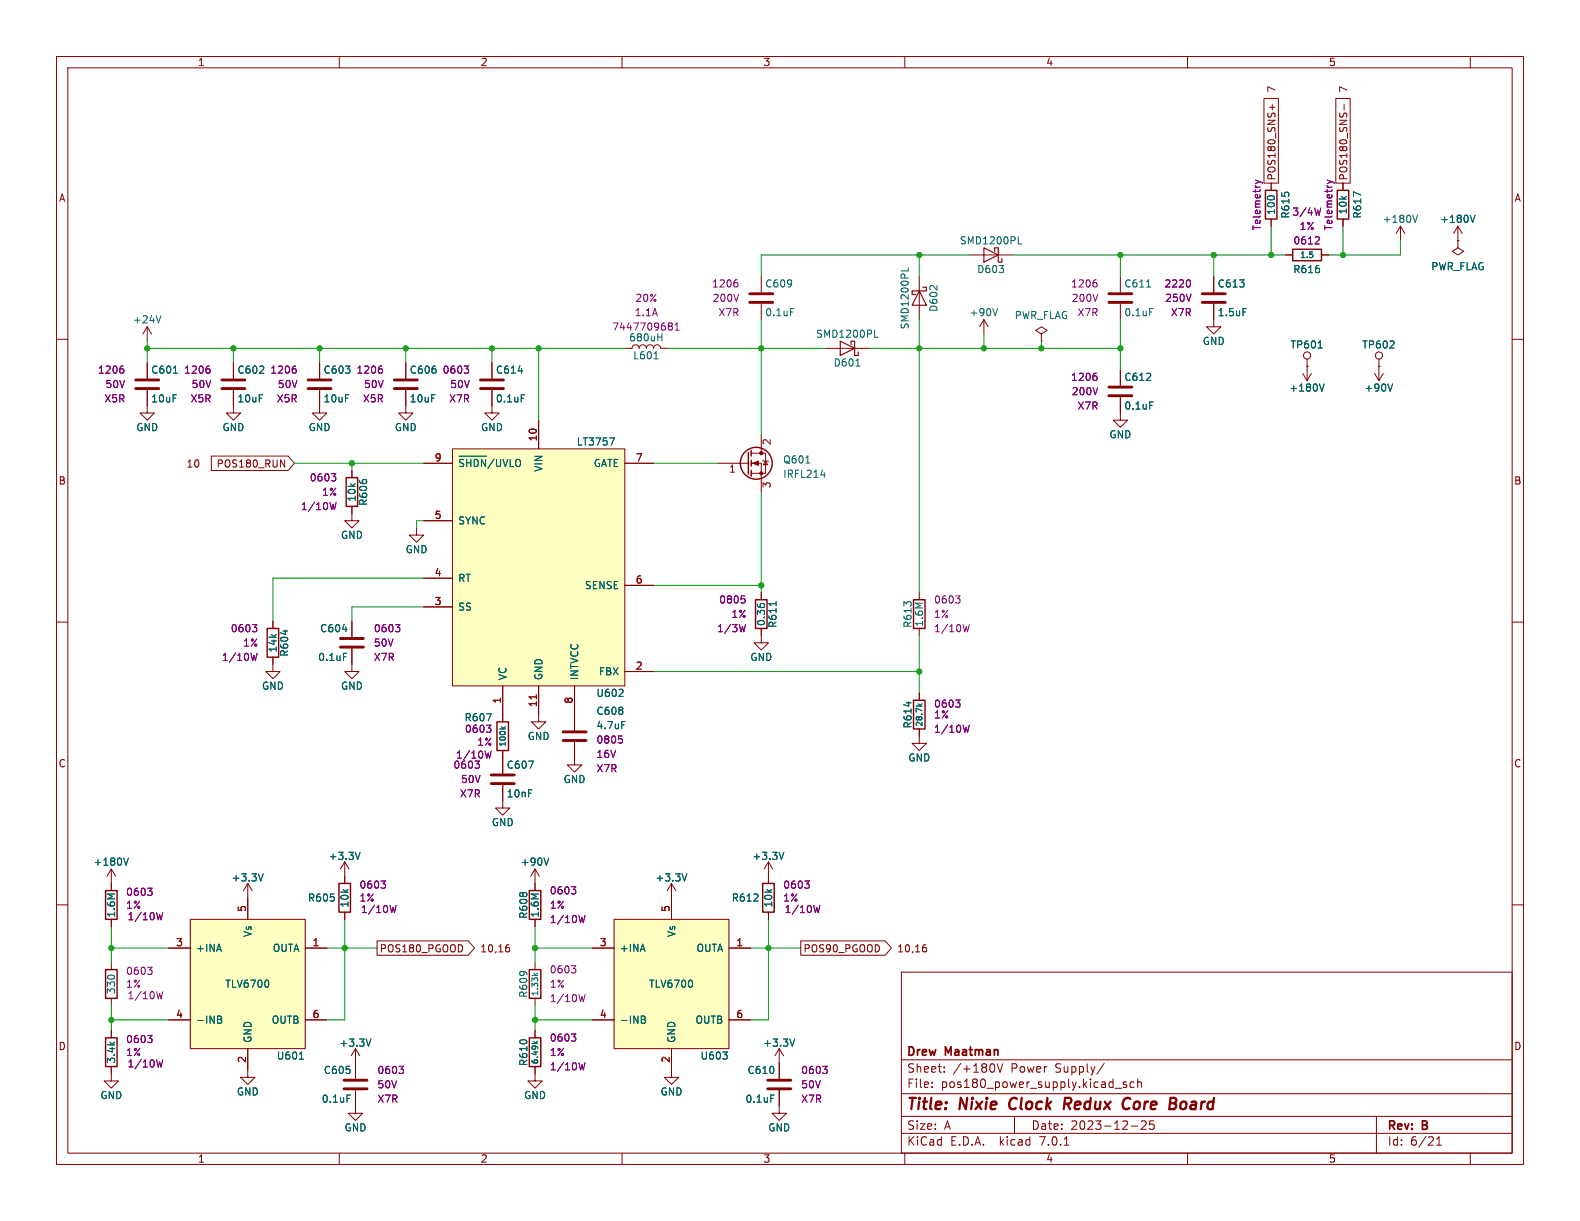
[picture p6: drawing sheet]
<svg xmlns="http://www.w3.org/2000/svg" width="279mm" height="216mm" viewBox="0 0 279 216" stroke-linecap="round" stroke-linejoin="round" font-family="sans-serif">
<g fill="none" stroke="#840000" stroke-width=".18">
<path d="M10 10h259.4v195.9h-259.4zM12 12h255.4v191.9h-255.4zM60 10v2M110 10v2M160 10v2M210 10v2M223.5 17.4h2.6v15h-2.6zM224.5 19h1M225 18.5v1M236.2 17.4h2.6v15h-2.6zM237.7 18.5v1M260 10v2"/>
<path d="M224.8 32.4v1.3M224.8 38.7v1.3M237.5 32.4v1.3M237.5 38.7v1.3M10 60h2M26 57.8v2.5M26 57.8l-.7 1.3M26 57.8l.8 1.3M134.6 48.9v2.8M134.6 53.7v2.8M162.6 48.9v7.6M171.4 45.1h7.7"/>
<path d="M174 56.5l-.8 1.3M174 56.5v2.6M174 56.5l.8 1.3M184.1 59.1l1.1-.7-1.1-.6-1 .6 1 .7v1.2M198.1 48.9v2.8M198.1 53.7v2.8M214.6 53.7v4.1h1.3l-1.3 1.3-1.2-1.3h1.2M214.6 48.9v2.8M227.3 45.1h1.3M233.7 45.1h1.2M247.6 40l-.7 1.3M247.6 40v2.5"/>
<path d="M247.6 40l.8 1.3M257.8 42.5v1.3l1 .7-1 .6-1-.6 1-.7M257.8 42.5h.1M257.8 40l-.8 1.3M257.8 40v2.5M257.8 40l.8 1.3M267.4 60h2M26 69v4h1.3l-1.3 1.3-1.2-1.3h1.2M26 64.1v2.8M41.3 69v4h1.2l-1.2 1.3-1.3-1.3h1.3M41.3 64.1v2.8M56.5 69v4h1.3l-1.3 1.3-1.3-1.3h1.3"/>
<path d="M56.5 64.1v2.8M71.8 69v4h1.2l-1.2 1.3-1.3-1.3h1.3M71.8 64.1v2.8M80 79.4h30.5v41.9h-30.5zM87 69v4h-1.3l1.3 1.3 1.3-1.3h-1.3M87 64.1v2.8M95.2 74.3v5.1M110.5 61.6h1.3a.64 .64 0 0 1 .6-.6 .64 .64 0 0 1 .6 .6 .64 .64 0 0 1 .7-.6 .64 .64 0 0 1 .6 .6 .64 .64 0 0 1 .6-.6 .64 .64 0 0 1 .7 .6 .64 .64 0 0 1 .6-.6 .64 .64 0 0 1 .6 .6h1.3M134.6 76.8v3.3M146 61.6h7.7M184.1 60.3h.1M198.1 70.2v4.1h1.3l-1.3 1.3-1.3-1.3h1.3"/>
<path d="M198.1 65.4v2.8M230.4 66l.7 1.3M231.1 64.8h.1M231.1 63.5v3.8M231.9 66l-.8 1.3M243.1 66l.7 1.3M243.8 64.8h.1M243.8 63.5v3.8M244.6 66l-.8 1.3M37.4 80.6h13.6l1.1 1.3-1.1 1.3h-13.6zM49.6 81.3l.7 1.3v-1.3M62.2 89.5v2.6h1.3l-1.3 1.2-1.2-1.2h1.2"/>
<path d="M62.2 83.2v1.3M73.7 93.3v1.3h1.2l-1.2 1.3-1.3-1.3h1.3M74.9 92.1h5.1M74.9 81.9h5.1M110.5 81.9h5.1M127 81.9h5.1M132.1 81.9h.2M132.8 81.9h1.8v5.1M132.8 80.1h1.8M134.6 80.1h.8v3.6h-2.6M134.9 81.4l.1 .1h.8l.1 .2M135.4 81.5l.4 .7h-.8z"/>
<path d="M10 110h2M48.3 116.2v2.5h1.2l-1.2 1.3-1.3-1.3h1.3M48.3 109.9v1.2M62.2 114.7v4h1.3l-1.3 1.3-1.2-1.3h1.2M62.2 109.9v2.7M74.9 107.3h5.1M74.9 102.2h5.1M110.5 118.7h5.1M110.5 103.5h5.1M134.6 111.1v2.6h1.3l-1.3 1.2-1.3-1.2h1.3M134.6 104.8v1.2M162.6 104.8v1.2"/>
<path d="M162.6 111.1v1.3M267.4 110h2M88.9 138.8v4.1h1.3l-1.3 1.2-1.3-1.2h1.3M88.9 121.3v6.3M88.9 132.7v4.1M95.2 121.3v6.3h1.3l-1.3 1.3-1.2-1.3h1.2M101.6 131.2v4.1h1.3l-1.3 1.2-1.3-1.2h1.3M101.6 121.3v7.9M162.6 128.9v2.5h-1.3l1.3 1.3 1.2-1.3h-1.2M162.6 122.6v1.2M10 160h2M19.7 153.7v3.8"/>
<path d="M19.7 153.7l-.8 1.2M19.7 153.7l.7 1.2M43.8 156.2l-.7 1.3M43.8 156.2v6.4M43.8 156.2l.8 1.3M61 152.4l-.8 1.3M61 152.4v3.8M61 152.4l.7 1.3M94.6 153.7l-.7 1.2M94.6 153.7v3.8M94.6 153.7l.8 1.2M118.7 156.2l-.7 1.3"/>
<path d="M118.7 156.2v6.4M118.7 156.2l.8 1.3M135.9 152.4l-.8 1.3M135.9 152.4v3.8M135.9 152.4l.8 1.3M267.4 160h2M19.7 162.6v1.2M19.7 170.2v1.3M19.7 176.5v1.3M29.8 167.6h3.9M33.7 162.6h20.3v22.8h-20.3zM54 167.6h3.8"/>
<path d="M61 161.3v1.3M66.7 166.4h16.1l1.1 1.2-1.1 1.3h-16.1zM89.8 167h.2M89.9 167.5l.2 .3v.3l-.2 .2M94.6 162.6v1.2M94.6 170.2v1.3M94.6 176.5v1.3M104.8 167.6h3.8M108.6 162.6h20.3v22.8h-20.3zM128.9 167.6h3.8M135.9 161.3v1.3M141.6 166.4h14.9l1.1 1.2-1.1 1.3h-14.9z"/>
<path d="M159.4 171.9h108v32h-108zM163.5 167h.2M163.6 167.5l.3 .3v.3l-.3 .2M19.7 188.6v2.5h1.3l-1.3 1.3-1.3-1.3h1.3M19.7 182.2v1.3M29.8 180.3h3.9M43.8 185.4v5.1h1.3l-1.3 1.3-1.3-1.3h1.3M54 180.3h3.8M62.9 192.8v4.1h1.2l-1.2 1.2-1.3-1.2h1.3M62.9 185.4v5.4M62.9 185.4l-.8 1.3M62.9 185.4l.7 1.3"/>
<path d="M94.6 188.6v2.5h1.3l-1.3 1.3-1.3-1.3h1.3M94.6 182.2v1.3M104.8 180.3h3.8M118.7 185.4v5.1h1.3l-1.3 1.3-1.2-1.3h1.2M128.9 180.3h3.8M137.8 192.8v4.1h1.3l-1.3 1.2-1.3-1.2h1.3M137.8 185.4l-.8 1.3M137.8 185.4v5.4M137.8 185.4l.8 1.3M159.4 197.4h108M159.4 193.4h108M159.4 187.4h108"/>
<path d="M164.8 192.2v.1M164.8 191.4v.1M167 189.5v.1M167 188.7v.1M176.3 188.1l.5 1.5 .5-1.5M179.4 197.4v3M195.3 188l-1.3 2M197.2 192.4h1.1M199.2 191.4l-.4-.1-.2 .2 .1 .2 .5 .2v.3h-.6M200 199.1h1.2M200.5 191.4l-.4-.1-.3 .3v.4l.2 .2h.5M201.2 191.4l.2-.1 .4 .1v.9"/>
<path d="M201.2 190.8v1.5M201.8 198.3l.6-.1 .2 .1 .1 .3-.9 1.1h.9M204 198.2h-.7v.7l.2-.1h.5l.1 .3-.1 .5-.2 .1-.5-.1M243.4 197.4v6.5M60 203.9v2M110 203.9v2M159.4 200.4h108M160 203.9v2M188.2 202.5h.8M210 203.9v2M254 202.5h.9M254 201.4l.5-.4v1.5"/>
<path d="M260 203.9v2"/>
<circle cx="231.1" cy="62.9" r=".63"/>
<circle cx="243.8" cy="62.9" r=".63"/>
</g>
<path d="M178.6 194.6l-.1 .7v.3M188.2 195.2h.8M189.1 194.1h-.7l-.3 2M199 194.2l.3-.1 .5 .1M199.7 195.9l-.6 .2M207.8 195.2a.53 .53 0 0 1 0 .7M207.9 194.2a.44 .44 0 0 1 0 .7" fill="none" stroke="#840000" stroke-width=".4"/>
<g fill="none" stroke="#006464" stroke-width=".18">
<path d="M249.8 38.1l.5 1.2 .4-1.2M260 38.1l.4 1.2 .4-1.2M28.5 55.8l-.5 1.3M116.3 59.6h.8M117.1 59v1.3M139.8 54.6h.6M154.7 59.6h.6M160.6 47.3v.6M176.4 54.6l-.4 1.2M180.1 43.1h.6M202.8 50.8h.7M203.3 54.6h.6"/>
<path d="M219.8 54.6h.6M30.7 66h.7M92.2 69.8h.6M107.8 77.4h.8l-.5 1.3M115.7 63.5h.7M151.3 64.7h.8M203.3 71.1h.6M233.1 61.5h.7M233.3 67.9l.4 1.3 .5-1.3M246.3 67.9l-.5 1.3M81.2 80.7h4.8M82 81.3l-.5-.1-.2 .3"/>
<path d="M82.5 81.2v1.3M83.3 81.2v1.3M84.5 81.5l-.1-.2-.5-.1v1.3M85.9 81.2v1.3l-.8-1.3v1.3M87.4 81.2l-1.1 1.6M87.8 81.2v1.1M88.5 81.2v1.1M88.9 81.2l.5 1.3 .4-1.3M90.2 81.2v1.3M91.2 81.7a.42 .42 0 0 1 .4-.5 .42 .42 0 0 1 .4 .5M142.5 81.9h.7M145.2 84h.7"/>
<path d="M60.7 115.5h.6M134.5 106.8l.2-.1 .4 .1M137.2 106.4v.7M88.7 128.5l.4 .4M89.4 128.5l-.4 .3M109.4 123.1h.8M110 127.6h.6M110.1 122v.4M162.4 124.5l.3 .3M163 124.5l-.4 .2M21.9 151.7l.4 1.3 .4-1.3M46.5 154.5l-.4 1.3"/>
<path d="M63.7 150.7l-.4 1.3M97 151.7l-.4 1.3M121.5 154.5l-.5 1.3M138.6 150.7l-.4 1.3M38.5 179.7l.6 .1v.2l-.2 .3M47.5 173.5v.8M94.4 172.1l.4 .4M95.1 172.1l-.4 .3M113.4 179.7l.6 .1 .1 .2-.3 .3M122.4 173.5v.8M38.5 180.3h.4M38.9 180.3l.3 .2-.1 .3-.6 .1"/>
<path d="M52.9 187.3h.8M61.4 193.6h.6M65.6 183.7l-.4 1.3M94.4 184.1l.4 .4M95.1 184.1l-.4 .3M113.4 180.3h.4M113.8 180.3l.3 .2v.3l-.7 .1M136.3 193.6h.6M140.5 183.7l-.4 1.3"/>
</g>
<g fill="none" stroke="#840000" stroke-width=".51">
<path d="M132.6 53.5h4.1M132.6 51.9h4.1M196.1 53.5h4.1M196.1 51.9h4.1M212.6 53.5h4.1M212.6 51.9h4.1M24 68.7h4.1M24 67.2h4.1M39.2 68.7h4.1M39.2 67.2h4.1M54.5 68.7h4M54.5 67.2h4"/>
<path d="M69.7 68.7h4.1M69.7 67.2h4.1M85 68.7h4M85 67.2h4M196.1 70h4.1M196.1 68.5h4.1M60.2 114.4h4.1M60.2 112.9h4.1M86.9 138.6h4M86.9 137h4M99.6 130.9h4M99.6 129.4h4"/>
<path d="M60.8 192.5h4.1M60.8 191h4.1M135.8 192.5h4M135.8 191h4"/>
</g>
<g fill="none" stroke="#840084" stroke-width=".18">
<path d="M222 31.8l.8 .3M222.8 32.1l-.8 .3M222.8 32.1l.5 .3M233.6 36.8l-.3 1.3-.3-1M234.7 31.8l.8 .3M235.5 32.1l-.8 .3M235.5 32.1l.5 .3M118.3 57.6h.1M118.3 57.2l.4-.1 .1 .1 .1 .2-.2 .2M118.4 57.6h.3M118.4 57.6l-.1 .1M118.7 57.6l.2 .3-.1 .4-.1 .1-.4-.1"/>
<path d="M119.4 58.4h.7M119.4 57.5l.3-.4v1.3M130.1 49.5h.3M130.3 50l.2 .2v.3l-.2 .3M193.6 49.5h.3M193.8 50l.2 .2v.3l-.2 .3M210.3 49.5l.2 .5-.2 .7M233.1 41.9l.2 .2v.3l-.8 .7h.8M21.5 64.7h.3M21.7 65.2l.2 .2v.4l-.2 .2M36.8 64.7h.2M36.9 65.2l.3 .2v.4l-.3 .2"/>
<path d="M52 64.7h.3M52.1 65.2l.3 .2v.4l-.3 .2M67.3 64.7h.2M67.4 65.2l.2 .2v.4l-.2 .2M82.1 64.7h.8l-.5 .5M82.6 65.2l.3 .2v.4l-.3 .2M193.6 66h.3M193.8 66.5l.2 .2v.3l-.2 .3M58.6 83.8h.8l-.4 .5M59.1 84.3l.3 .2v.3l-.3 .2M59.4 88.9l-.3 1.2-.2-.9-.2 .9M44.6 110.4h.8l-.4 .5"/>
<path d="M45.2 110.9l.2 .3v.3l-.2 .2M45.5 115.5l-.3 1.3-.3-.9-.2 .9M69.9 110.4h.8l-.4 .5M70.5 110.9l.2 .3v.3l-.2 .2M131.1 105.4h.6M131.5 105.8l.3 .3v.3l-.3 .2M131.8 110.4l-.3 1.3-.2-.9M169 105.4h.8l-.5 .4M169.5 105.8l.3 .3v.3l-.3 .2M171.4 110.4l-.3 1.3-.2-.9-.3 .9M84.5 135.1l.3 .2v.3l-.3 .2M84.8 134.6l-.4 .5"/>
<path d="M86.6 128.7l.2 .2v.4l-.2 .2M86.8 128.2l-.4 .5M86.9 132.8l-.3 1.3-.3-.9-.2 .9M109.4 130.1h.6M109.8 130.6l.3 .3v.3l-.3 .2M169 123.8h.8l-.5 .5M169.5 124.3l.3 .2v.3l-.3 .2M171.4 128.2l-.3 1.3-.2-.9-.3 .9M26.1 157.1h.8l-.4 .4M26.7 157.5l.2 .3v.3l-.2 .2M67.4 155.8h.8l-.5 .5M67.9 156.3l.3 .2v.3l-.3 .3"/>
<path d="M101 156.8h.8l-.4 .5M101.6 157.3l.2 .2v.3l-.2 .3M142.3 155.8h.8l-.4 .5M142.9 156.3l.2 .2v.3l-.2 .3M26.1 171h.8l-.4 .5M26.7 171.5l.2 .2v.3l-.2 .3M28.8 175.3l-.3 1.3-.3-.9-.2 .9M28.8 161.4l-.3 1.2-.3-.9-.2 .9M70.1 160.1l-.3 1.3-.3-.9-.2 .9M101 170.8h.8l-.4 .5M101.6 171.3l.2 .2v.3l-.2 .2M103.5 161.9l-.3 1.2-.3-.9-.2 .9"/>
<path d="M103.5 175.8l-.3 1.3-.3-.9-.2 .9M145 160.1l-.3 1.3-.3-.9-.2 .9M26.1 183.1h.8l-.4 .5M26.7 183.6l.2 .2v.3l-.2 .3M28.8 187.4l-.3 1.3-.3-.9-.2 .9M70.6 188.5h.7l-.4 .5M71.1 189l.2 .3v.3l-.2 .2M101 182.8h.8l-.4 .5M101.6 183.3l.2 .3v.3l-.2 .2M103.5 187.9l-.3 1.3-.3-.9-.2 .9M145.5 188.5h.8l-.5 .5M146 189l.3 .3v.3l-.3 .2"/>
</g>
<g fill="none" stroke="#840000" stroke-width=".25">
<path d="M223.8 33.7h2v5h-2zM236.5 33.7h2v5h-2zM228.6 44.1h5.1v2h-5.1zM132.8 79.6v1M61.2 84.5h2v5h-2zM132.3 80v3.8M132.8 81.4v1M132.8 83.2v1M47.2 111.1h2.1v5.1h-2.1zM133.6 106h2v5.1h-2zM161.5 106h2.1v5.1h-2.1zM87.9 127.6h2v5.1h-2z"/>
<path d="M161.5 123.8h2.1v5.1h-2.1zM18.7 157.5h2v5.1h-2zM59.9 156.2h2.1v5.1h-2.1zM93.6 157.5h2v5.1h-2zM134.9 156.2h2v5.1h-2zM18.7 171.5h2v5h-2zM93.6 171.5h2v5h-2zM18.7 183.5h2v5.1h-2zM93.6 183.5h2v5.1h-2z"/>
<circle cx="133.7" cy="81.9" r="2.82"/>
</g>
<path d="M162.6 51.4l1.2 2.6h-2.5zM163.2 50.8h.6v.6h-2.5v.7h.6M174 43.8l2.5 1.3-2.5 1.3zM175.9 44.5v-.7h.6v2.6h.7v-.7M148.6 60.3l2.5 1.3-2.5 1.3zM150.5 61v-.7h.6v2.6h.7v-.7" fill="none" stroke="#840000" stroke-width=".2"/>
<g fill="#ffffc2" stroke="#ffffc2" stroke-width=".18">
<path d="M80 79.4h30.5v41.9h-30.5z"/>
<path d="M108.6 162.6h20.3v22.8h-20.3z"/>
<path d="M33.7 162.6h20.3v22.8h-20.3z"/>
</g>
<path d="M94.8 122.9v.7" fill="none" stroke="#a90000" stroke-width=".18"/>
<g fill="#840000" stroke="#840000" stroke-width=".18">
<path d="M133.1 81.9l1-.4v.8z"/>
<circle cx="134.6" cy="83.7" r=".28"/>
<circle cx="134.6" cy="80.1" r=".28"/>
</g>
<g fill="none" stroke="#009600" stroke-width=".18">
<path d="M134.6 56.5v20.3M162.6 45.1v3.8M162.6 56.5v48.3M171.4 45.1h-36.8v3.8M174 59.1v2.5M179.1 45.1h48.2M198.1 45.1v3.8M198.1 56.5v8.9M214.6 45.1v3.8M224.8 40v5.1M237.5 40v5.1M247.6 42.5v2.6h-12.7"/>
<path d="M26 61.6h84.5M26 60.3v3.8M41.3 61.6v2.5M56.5 61.6v2.5M71.8 61.6v2.5M87 61.6v2.5M95.2 61.6v12.7M118.1 61.6h27.9M153.7 61.6h44.4M184.1 60.3v1.3M52.1 81.9h22.8M62.2 81.9v1.3"/>
<path d="M74.9 92.1h-1.2v1.2M115.6 81.9h11.4M134.6 87v17.8M74.9 102.2h-26.6v7.7M74.9 107.3h-12.7v2.6M115.6 103.5h19M115.6 118.7h47M162.6 112.4v10.2M19.7 167.6h10.1M19.7 163.8v6.4M19.7 177.8v4.4M57.8 167.6h8.9"/>
<path d="M61 162.6v17.7h-3.2M94.6 167.6h10.2M94.6 163.8v6.4M94.6 177.8v4.4M132.7 167.6h8.9M135.9 162.6v17.7h-3.2M19.7 180.3h10.1M94.6 180.3h10.2"/>
</g>
<g fill="#009600" stroke="#009600" stroke-width=".18">
<circle cx="61" cy="167.6" r=".46"/>
<circle cx="41.3" cy="61.6" r=".46"/>
<circle cx="26" cy="61.6" r=".46"/>
<circle cx="19.7" cy="167.6" r=".46"/>
<circle cx="174" cy="61.6" r=".46"/>
<circle cx="134.6" cy="61.6" r=".46"/>
<circle cx="162.6" cy="61.6" r=".46"/>
<circle cx="184.1" cy="61.6" r=".46"/>
<circle cx="198.1" cy="61.6" r=".46"/>
<circle cx="162.6" cy="45.1" r=".46"/>
<circle cx="162.6" cy="118.7" r=".46"/>
<circle cx="134.6" cy="103.5" r=".46"/>
<circle cx="71.8" cy="61.6" r=".46"/>
<circle cx="95.2" cy="61.6" r=".46"/>
<circle cx="87" cy="61.6" r=".46"/>
<circle cx="56.5" cy="61.6" r=".46"/>
<circle cx="62.2" cy="81.9" r=".46"/>
<circle cx="198.1" cy="45.1" r=".46"/>
<circle cx="214.6" cy="45.1" r=".46"/>
<circle cx="224.8" cy="45.1" r=".46"/>
<circle cx="237.5" cy="45.1" r=".46"/>
<circle cx="135.9" cy="167.6" r=".46"/>
<circle cx="94.6" cy="180.3" r=".46"/>
<circle cx="19.7" cy="180.3" r=".46"/>
<circle cx="94.6" cy="167.6" r=".46"/>
</g>
<g font-size="2.8" fill="#840000">
<text x="160.4" y="196.7">Title:</text>
<text x="169.8" y="196.7">Nixie</text>
<text x="179.2" y="196.7">Clock</text>
<text x="189.4" y="196.7">Redux</text>
<text x="200.5" y="196.7">Core</text>
<text x="209.3" y="196.7">Board</text>
</g>
<g font-size="2.1" fill="#840000">
<text x="160.4" y="189.8">Sheet:</text>
<text x="160.4" y="187">Drew</text>
<text x="167.3" y="187">Maatman</text>
<text x="168.6" y="189.8">/+180V</text>
<text x="178.8" y="189.8">Power</text>
<text x="186.6" y="189.8">Supply/</text>
<text x="160.4" y="192.5">File:</text>
<text x="166.4" y="192.5">pos180_power_supply.kicad_sch</text>
<text x="160.4" y="202.7">KiCad</text>
<text x="160.4" y="199.9">Size:</text>
<text x="167" y="199.9">A</text>
<text x="168.1" y="202.7">E.D.A.</text>
<text x="176.8" y="202.7">kicad</text>
<text x="182.4" y="199.9">Date:</text>
<text x="183.9" y="202.7">7.0.1</text>
<text x="189.3" y="199.9">2023-12-25</text>
<text x="245.4" y="200.1">Rev:</text>
<text x="245.4" y="202.7">Id:</text>
<text x="249.4" y="202.7">6/21</text>
<text x="251.6" y="200.1">B</text>
</g>
<g font-size="1.8" fill="#840000">
<text x="35" y="11.8">1</text>
<text x="85" y="11.8">2</text>
<text x="135" y="11.8">3</text>
<text x="185" y="11.8">4</text>
<text x="235" y="11.8">5</text>
<text x="225.7" y="16.4" transform="rotate(-90 225.7 16.4)">7</text>
<text x="238.4" y="16.4" transform="rotate(-90 238.4 16.4)">7</text>
<text x="10.4" y="35.8">A</text>
<text x="225.7" y="31.9" transform="rotate(-90 225.7 31.9)">POS180_SNS+</text>
<text x="238.4" y="31.9" transform="rotate(-90 238.4 31.9)">POS180_SNS-</text>
<text x="267.8" y="35.8">A</text>
<text x="32.9" y="82.8">10</text>
<text x="38.2" y="82.8">POS180_RUN</text>
<text x="10.3" y="85.8">B</text>
<text x="267.7" y="85.8">B</text>
<text x="10.3" y="135.8">C</text>
<text x="267.7" y="135.8">C</text>
<text x="67.2" y="168.6">POS180_PGOOD</text>
<text x="84.9" y="168.6">10,16</text>
<text x="142.1" y="168.6">POS90_PGOOD</text>
<text x="158.7" y="168.6">10,16</text>
<text x="10.3" y="185.8">D</text>
<text x="267.7" y="185.8">D</text>
<text x="35" y="205.7">1</text>
<text x="85" y="205.7">2</text>
<text x="135" y="205.7">3</text>
<text x="185" y="205.7">4</text>
<text x="235" y="205.7">5</text>
</g>
<g font-size="1.8" fill="#840084">
<text x="223.1" y="40.8" transform="rotate(-90 223.1 40.8)">Telemetry</text>
<text x="228.2" y="38.7" transform="rotate(-90 228.2 38.7)">R615</text>
<text x="228.5" y="38.3">3/4W</text>
<text x="229.7" y="40.8">1%</text>
<text x="235.8" y="40.8" transform="rotate(-90 235.8 40.8)">Telemetry</text>
<text x="228.7" y="43.4">0612</text>
<text x="112.3" y="53.5">20%</text>
<text x="125.8" y="51">1206</text>
<text x="126" y="53.5">200V</text>
<text x="189.3" y="51">1206</text>
<text x="189.5" y="53.5">200V</text>
<text x="205.8" y="51">2220</text>
<text x="206" y="53.5">250V</text>
<text x="108.2" y="58.6">7447709681</text>
<text x="112.2" y="56.1">1.1A</text>
<text x="127" y="56.1">X7R</text>
<text x="190.5" y="56.1">X7R</text>
<text x="207" y="56.1">X7R</text>
<text x="17.3" y="66.2">1206</text>
<text x="18.4" y="71.3">X5R</text>
<text x="18.6" y="68.8">50V</text>
<text x="32.5" y="66.2">1206</text>
<text x="33.6" y="71.3">X5R</text>
<text x="33.8" y="68.8">50V</text>
<text x="47.7" y="66.2">1206</text>
<text x="48.9" y="71.3">X5R</text>
<text x="49.1" y="68.8">50V</text>
<text x="63" y="66.2">1206</text>
<text x="64.1" y="71.3">X5R</text>
<text x="64.3" y="68.8">50V</text>
<text x="78.2" y="66.2">0603</text>
<text x="79.4" y="71.3">X7R</text>
<text x="79.5" y="68.8">50V</text>
<text x="189.3" y="67.5">1206</text>
<text x="189.5" y="70">200V</text>
<text x="190.5" y="72.6">X7R</text>
<text x="54.7" y="85.3">0603</text>
<text x="56.9" y="87.8">1%</text>
<text x="53.1" y="90.4">1/10W</text>
<text x="127.1" y="106.9">0805</text>
<text x="165.1" y="106.9">0603</text>
<text x="40.7" y="112">0603</text>
<text x="66" y="112">0603</text>
<text x="126.7" y="112">1/3W</text>
<text x="129.3" y="109.4">1%</text>
<text x="165.1" y="112">1/10W</text>
<text x="165.1" y="109.4">1%</text>
<text x="39.2" y="117">1/10W</text>
<text x="42.9" y="114.5">1%</text>
<text x="66" y="114.5">50V</text>
<text x="66" y="117">X7R</text>
<text x="165.1" y="125.3">0603</text>
<text x="82.1" y="127.7">R607</text>
<text x="82.1" y="129.7">0603</text>
<text x="105.4" y="131.6">0805</text>
<text x="165.1" y="129.7">1/10W</text>
<text x="165.1" y="127.2">1%</text>
<text x="80.1" y="136.1">0603</text>
<text x="80.6" y="134.3">1/10W</text>
<text x="84.3" y="132">1%</text>
<text x="105.4" y="134.2">16V</text>
<text x="105.4" y="136.7">X7R</text>
<text x="81.3" y="141.2">X7R</text>
<text x="81.4" y="138.6">50V</text>
<text x="22.2" y="160.8">1%</text>
<text x="22.2" y="158.6">0603</text>
<text x="63.5" y="157.3">0603</text>
<text x="63.5" y="159.6">1%</text>
<text x="63.8" y="161.6">1/10W</text>
<text x="97.2" y="160.8">1%</text>
<text x="97.2" y="158.3">0603</text>
<text x="138.4" y="157.3">0603</text>
<text x="138.4" y="159.6">1%</text>
<text x="138.7" y="161.6">1/10W</text>
<text x="22.5" y="162.9">1/10W</text>
<text x="97.2" y="163.4">1/10W</text>
<text x="22.2" y="172.5">0603</text>
<text x="97.2" y="172.3">0603</text>
<text x="22.2" y="174.8">1%</text>
<text x="22.5" y="176.8">1/10W</text>
<text x="97.2" y="177.4">1/10W</text>
<text x="97.2" y="174.8">1%</text>
<text x="22.2" y="184.6">0603</text>
<text x="97.2" y="184.3">0603</text>
<text x="22.2" y="186.9">1%</text>
<text x="22.5" y="188.9">1/10W</text>
<text x="66.7" y="190.1">0603</text>
<text x="97.2" y="189.4">1/10W</text>
<text x="97.2" y="186.9">1%</text>
<text x="141.6" y="190.1">0603</text>
<text x="66.7" y="192.6">50V</text>
<text x="66.7" y="195.1">X7R</text>
<text x="141.6" y="192.6">50V</text>
<text x="141.6" y="195.1">X7R</text>
</g>
<g font-size="1.8" fill="#006464">
<text x="225.6" y="38.1" transform="rotate(-90 225.6 38.1)">100</text>
<text x="238.3" y="38" transform="rotate(-90 238.3 38)">10k</text>
<text x="240.9" y="38.7" transform="rotate(-90 240.9 38.7)">R617</text>
<text x="244.4" y="39.6">+180V</text>
<text x="254.6" y="39.6">+180V</text>
<text x="169.7" y="43.4">SMD1200PL</text>
<text x="253" y="47.9">PWR_FLAG</text>
<text x="135.3" y="51">C609</text>
<text x="172.7" y="48.5">D603</text>
<text x="198.8" y="51">C611</text>
<text x="215.3" y="51">C613</text>
<text x="228.6" y="48.5">R616</text>
<text x="23.4" y="57.3">+24V</text>
<text x="135.3" y="56.1">0.1uF</text>
<text x="144.3" y="59.9">SMD1200PL</text>
<text x="160.8" y="58.3" transform="rotate(-90 160.8 58.3)">SMD1200PL</text>
<text x="165.9" y="55.2" transform="rotate(-90 165.9 55.2)">D602</text>
<text x="171.4" y="56.1">+90V</text>
<text x="179.4" y="56.6">PWR_FLAG</text>
<text x="198.8" y="56.1">0.1uF</text>
<text x="215.3" y="56.1">1.5uF</text>
<text x="111.2" y="60.5">680uH</text>
<text x="111.9" y="63.7">L601</text>
<text x="147.3" y="65">D601</text>
<text x="212.6" y="61.2">GND</text>
<text x="228.1" y="61.8">TP601</text>
<text x="240.8" y="61.8">TP602</text>
<text x="26.7" y="66.2">C601</text>
<text x="26.7" y="71.3">10uF</text>
<text x="41.9" y="66.2">C602</text>
<text x="41.9" y="71.3">10uF</text>
<text x="57.2" y="66.2">C603</text>
<text x="57.2" y="71.3">10uF</text>
<text x="72.4" y="66.2">C606</text>
<text x="72.4" y="71.3">10uF</text>
<text x="87.6" y="66.2">C614</text>
<text x="87.6" y="71.3">0.1uF</text>
<text x="198.8" y="67.5">C612</text>
<text x="227.9" y="69.4">+180V</text>
<text x="241.2" y="69.4">+90V</text>
<text x="24" y="76.4">GND</text>
<text x="39.3" y="76.4">GND</text>
<text x="54.5" y="76.4">GND</text>
<text x="69.8" y="76.4">GND</text>
<text x="85" y="76.4">GND</text>
<text x="196.1" y="77.7">GND</text>
<text x="198.8" y="72.6">0.1uF</text>
<text x="81" y="83.4">~{SHDN}/UVLO</text>
<text x="96.1" y="83.5" transform="rotate(-90 96.1 83.5)">VIN</text>
<text x="101.9" y="78.9">LT3757</text>
<text x="104.9" y="82.7">GATE</text>
<text x="138.4" y="82.1">Q601</text>
<text x="63.1" y="88.8" transform="rotate(-90 63.1 88.8)">10k</text>
<text x="65.1" y="89.5" transform="rotate(-90 65.1 89.5)">R606</text>
<text x="138.4" y="84.6">IRFL214</text>
<text x="60.2" y="95.4">GND</text>
<text x="81" y="92.9">SYNC</text>
<text x="71.7" y="98">GND</text>
<text x="81" y="103.1">RT</text>
<text x="103.3" y="104.3">SENSE</text>
<text x="56.6" y="112">C604</text>
<text x="81" y="108.1">SS</text>
<text x="135.4" y="110.8" transform="rotate(-90 135.4 110.8)">0.36</text>
<text x="137.5" y="111.1" transform="rotate(-90 137.5 111.1)">R611</text>
<text x="161.4" y="111.1" transform="rotate(-90 161.4 111.1)">R613</text>
<text x="163.4" y="110.9" transform="rotate(-90 163.4 110.9)">1.6M</text>
<text x="49.1" y="115.5" transform="rotate(-90 49.1 115.5)">14k</text>
<text x="51.1" y="116.2" transform="rotate(-90 51.1 116.2)">R604</text>
<text x="56.2" y="117">0.1uF</text>
<text x="105.8" y="119.6">FBX</text>
<text x="132.6" y="117">GND</text>
<text x="46.3" y="122.1">GND</text>
<text x="60.2" y="122.1">GND</text>
<text x="89.7" y="120.3" transform="rotate(-90 89.7 120.3)">VC</text>
<text x="96.1" y="120.3" transform="rotate(-90 96.1 120.3)">GND</text>
<text x="102.4" y="120.3" transform="rotate(-90 102.4 120.3)">INTVCC</text>
<text x="105.4" y="123.4">U602</text>
<text x="93.3" y="131">GND</text>
<text x="105.4" y="126.6">C608</text>
<text x="105.4" y="129.1">4.7uF</text>
<text x="161.4" y="128.9" transform="rotate(-90 161.4 128.9)">R614</text>
<text x="89.5" y="136.1">C607</text>
<text x="160.6" y="134.8">GND</text>
<text x="89.5" y="141.2">10nF</text>
<text x="99.6" y="138.6">GND</text>
<text x="86.9" y="146.2">GND</text>
<text x="16.5" y="153.2">+180V</text>
<text x="58.1" y="152.2">+3.3V</text>
<text x="92" y="153.2">+90V</text>
<text x="133" y="152.2">+3.3V</text>
<text x="40.9" y="156">+3.3V</text>
<text x="54.4" y="159.6">R605</text>
<text x="61.8" y="160.5" transform="rotate(-90 61.8 160.5)">10k</text>
<text x="115.8" y="156">+3.3V</text>
<text x="129.3" y="159.6">R612</text>
<text x="136.7" y="160.5" transform="rotate(-90 136.7 160.5)">10k</text>
<text x="20.5" y="162.3" transform="rotate(-90 20.5 162.3)">1.6M</text>
<text x="44.6" y="165.8" transform="rotate(-90 44.6 165.8)">Vs</text>
<text x="93.4" y="162.5" transform="rotate(-90 93.4 162.5)">R608</text>
<text x="95.4" y="162.3" transform="rotate(-90 95.4 162.3)">1.6M</text>
<text x="119.6" y="165.8" transform="rotate(-90 119.6 165.8)">Vs</text>
<text x="34.7" y="168.5">+INA</text>
<text x="48.1" y="168.5">OUTA</text>
<text x="109.6" y="168.5">+INA</text>
<text x="123" y="168.5">OUTA</text>
<text x="20.5" y="175.9" transform="rotate(-90 20.5 175.9)">330</text>
<text x="39.8" y="174.8">TLV6700</text>
<text x="93.4" y="176.5" transform="rotate(-90 93.4 176.5)">R609</text>
<text x="114.7" y="174.8">TLV6700</text>
<text x="34.7" y="181.2">-INB</text>
<text x="44.6" y="184.4" transform="rotate(-90 44.6 184.4)">GND</text>
<text x="47.9" y="181.2">OUTB</text>
<text x="60" y="185.2">+3.3V</text>
<text x="109.6" y="181.2">-INB</text>
<text x="119.6" y="184.4" transform="rotate(-90 119.6 184.4)">GND</text>
<text x="122.9" y="181.2">OUTB</text>
<text x="134.9" y="185.2">+3.3V</text>
<text x="20.5" y="188.1" transform="rotate(-90 20.5 188.1)">3.4k</text>
<text x="48.9" y="187.5">U601</text>
<text x="57.2" y="190.1">C605</text>
<text x="93.4" y="188.6" transform="rotate(-90 93.4 188.6)">R610</text>
<text x="123.8" y="187.5">U603</text>
<text x="132.1" y="190.1">C610</text>
<text x="17.7" y="194.5">GND</text>
<text x="41.8" y="193.9">GND</text>
<text x="56.8" y="195.1">0.1uF</text>
<text x="92.6" y="194.5">GND</text>
<text x="116.7" y="193.9">GND</text>
<text x="131.8" y="195.1">0.1uF</text>
<text x="60.9" y="200.2">GND</text>
<text x="135.8" y="200.2">GND</text>
</g>
<g font-size="1.8" fill="#a90000">
<text x="76.8" y="81.7">9</text>
<text x="95" y="78.1" transform="rotate(-90 95 78.1)">10</text>
<text x="112.4" y="81.7">7</text>
<text x="128.9" y="83.8">1</text>
<text x="136.5" y="78.8" transform="rotate(-90 136.5 78.8)">2</text>
<text x="136.5" y="86.4" transform="rotate(-90 136.5 86.4)">3</text>
<text x="76.8" y="91.8">5</text>
<text x="76.8" y="102">4</text>
<text x="76.8" y="107.1">3</text>
<text x="112.4" y="103.3">6</text>
<text x="112.4" y="118.5">2</text>
<text x="88.6" y="124.5" transform="rotate(-90 88.6 124.5)">1</text>
<text x="95" y="125.1" transform="rotate(-90 95 125.1)">11</text>
<text x="101.3" y="124.5" transform="rotate(-90 101.3 124.5)">8</text>
<text x="43.6" y="161.3" transform="rotate(-90 43.6 161.3)">5</text>
<text x="118.5" y="161.3" transform="rotate(-90 118.5 161.3)">5</text>
<text x="31.1" y="167.4">3</text>
<text x="55.2" y="167.4">1</text>
<text x="106" y="167.4">3</text>
<text x="130.1" y="167.4">1</text>
<text x="31.1" y="180.1">4</text>
<text x="55.2" y="180.1">6</text>
<text x="106" y="180.1">4</text>
<text x="130.1" y="180.1">6</text>
<text x="43.6" y="188" transform="rotate(-90 43.6 188)">2</text>
<text x="118.5" y="188" transform="rotate(-90 118.5 188)">2</text>
</g>
<g font-size="1.4" fill="#006464">
<text x="229.8" y="45.8">1.5</text>
<text x="163.3" y="128.6" transform="rotate(-90 163.3 128.6)">28.7k</text>
<text x="89.6" y="132.1" transform="rotate(-90 89.6 132.1)">100k</text>
<text x="95.3" y="176.2" transform="rotate(-90 95.3 176.2)">1.33k</text>
<text x="95.3" y="188.2" transform="rotate(-90 95.3 188.2)">6.49k</text>
</g>
</svg>
